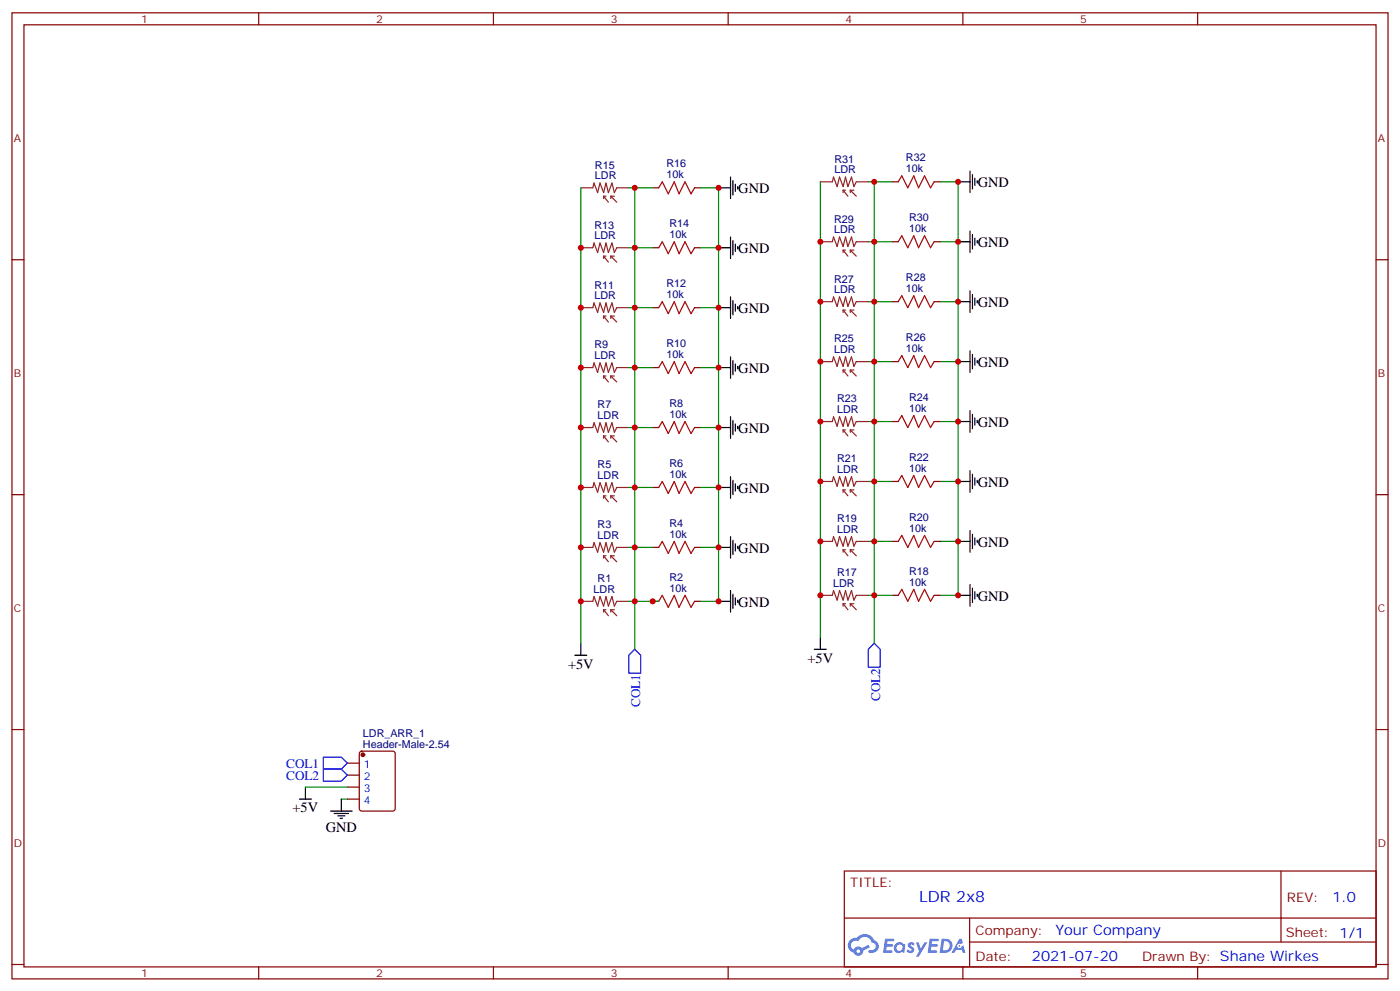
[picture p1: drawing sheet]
<svg xmlns="http://www.w3.org/2000/svg" width="412mm" height="292mm" viewBox="0 0 412 292" stroke-linecap="round" stroke-linejoin="round" font-family="sans-serif">
<g fill="none" stroke="#870000" stroke-width=".35">
<path d="M3.5 3.8h405.4v284.3h-405.4zM7.1 7.3h398.2v277.3h-398.2zM76.2 3.8v3.5M145.3 3.8v3.5M214.5 3.8v3.5M283.6 3.8v3.5M352.8 3.8v3.5M3.5 76.4h3.6M405.3 76.4h3.6M3.5 145.6h3.6M405.3 145.6h3.6M3.5 214.7h3.6"/>
<path d="M405.3 214.7h3.6M248.7 256.4h156.6v28.2h-156.6zM377.3 256.4v20.9M248.7 270.2h156.5M285.6 277.3h119.6M285.6 270.2v14.1M3.5 283.9h3.6M76.2 284.6v3.5M145.3 284.6v3.5M214.5 284.6v3.5M283.6 284.6v3.5M352.8 284.6v3.5"/>
<path d="M405.3 283.9h3.6"/>
</g>
<g fill="#5487ff">
<path d="M267.7 277.5a1.22 1.22 0 0 1 1.7 .3l-.4 .6a.47 .47 0 0 0-.3-.4 .47 .47 0 0 0-.5 .2l.1 .2a1.14 1.14 0 0 1 .8 1.7 1.14 1.14 0 0 1-1.9 0l-.2-.2 .5-.5 .7 .4a.29 .29 0 0 0 .3-.2 .29 .29 0 0 0-.2-.4 1.04 1.04 0 0 1-.6-1.7z"/>
<path d="M260.7 276.3h2.4l.3 .2-.2 .5h-1.8l-.1 .9h1.5l.3 .4-.3 .3h-1.6l-.2 1.1 1.7 .1 .2 .3-.2 .3h-2.6z"/>
<path d="M273.8 276.3h2.4l.3 .2-.1 .5h-1.8l-.2 .9h1.6l.3 .4-.4 .3h-1.6l-.1 1.1 1.7 .1 .2 .3-.2 .3h-2.6z"/>
<path d="M282.6 276.3h.7l.3 1.2-.6 .4a.69 .69 0 0 0-1 .2 .69 .69 0 0 0 .4 1 .69 .69 0 0 0 .9-.6l.5-.3 .6 2.2h-.8l-.2-.8h-1.8l-.5 .8h-.8z"/>
<path d="M269.8 277.4h.8l.6 1.8 1.1-1.8h.9l-2.6 4.2h-.8l.9-1.6z"/>
<path d="M277.4 276.3l-.6 4.1h1.3a2.11 2.11 0 0 0 2.5-2.1 2.11 2.11 0 0 0-2.5-2zM278.1 277a1.39 1.39 0 0 1 1.7 1.4 1.39 1.39 0 0 1-1.8 1.3h-.3z"/>
<path d="M263.7 277.9a1.54 1.54 0 0 0-.1 2.2 1.54 1.54 0 0 0 2.2 .1l.6 .2 .3-2.3-.2-.2h-.4a1.49 1.49 0 0 0-2.4 0zM264 278.9a.94 .94 0 0 1 1.8 0 .94 .94 0 0 1-1.8 0z"/>
<path d="M250.4 276.7a2.18 2.18 0 0 0 1.1 3.7 1.44 1.44 0 0 0 1.6 .9 1.44 1.44 0 0 0 1.2-1.5l2-1-.5-.7-1.9 .9a1.47 1.47 0 0 0-2.4 .5 1.39 1.39 0 0 1-.7-2 1.39 1.39 0 0 1 2-.4 2.12 2.12 0 0 1 2.2-1.3 2.12 2.12 0 0 1 1.9 1.7 1.14 1.14 0 0 1 1.1 1.4 1.14 1.14 0 0 1-1.7 .7 .43 .43 0 0 0-.5 .4 .43 .43 0 0 0 .4 .5 1.98 1.98 0 0 0 2.5-1.3 1.98 1.98 0 0 0-1.2-2.5 3.1 3.1 0 0 0-5.3-.7l-.9 .1zM252.3 280a.55 .55 0 0 1 1.1 0 .55 .55 0 0 1-1.1 0z"/>
<circle cx="282.6" cy="278.4" r=".26"/>
</g>
<g fill="none" stroke="#870000" stroke-width=".35">
<path d="M192.3 55.3h1.7M204.6 55.3h1.8M262.8 53.5h1.8M275.2 53.5h1.7M192.3 72.9h1.7M204.6 72.9h1.8M262.8 71.2h1.8M275.2 71.2h1.7M192.3 90.6h1.7M204.6 90.6h1.8M262.8 88.8h1.8M275.2 88.8h1.7"/>
<path d="M192.3 108.2h1.7M204.6 108.2h1.8M262.8 106.4h1.8M275.2 106.4h1.7M192.3 125.8h1.7M204.6 125.8h1.8M262.8 124.1h1.8M275.2 124.1h1.7M192.3 143.5h1.7M204.6 143.5h1.8M262.8 159.3h1.8M262.8 141.7h1.8"/>
<path d="M275.2 159.3h1.7M275.2 141.7h1.7M192.3 161.1h1.7M192.3 177h1.7M204.6 161.1h1.8M204.6 177h1.8M262.8 175.2h1.8M275.2 175.2h1.7M102.3 224.6h3.5M102.3 228.1h3.5M102.3 231.7h3.5M102.3 235.2h3.5"/>
<path d="M106.1 221.3l.4-.2h9.2l.7 .4v16.5l-.4 .7h-9.5l-.6-.4-.1-16.5z"/>
</g>
<circle cx="106.9" cy="222.1" r=".53" fill="#870000" stroke="#870000" stroke-width=".35"/>
<g fill="none" stroke="#a10000" stroke-width=".35">
<path d="M194 55.3l1.1-1.8 1.7 3.5 1.8-3.5 1.4 3.5 1.8-3.5 1.8 3.5 1-1.7M264.6 53.5l1-1.7 1.8 3.5 1.8-3.5 1.4 3.5 1.7-3.5 1.8 3.5 1.1-1.8M194 72.9l1.1-1.7 1.7 3.5 1.8-3.5 1.4 3.5 1.8-3.5 1.8 3.5 1-1.8M264.6 71.2l1-1.8 1.8 3.5 1.8-3.5 1.4 3.5 1.7-3.5 1.8 3.5 1.1-1.7M194 90.6l1.1-1.8 1.7 3.5 1.8-3.5 1.4 3.5 1.8-3.5 1.8 3.5 1-1.7M264.6 88.8l1-1.8 1.8 3.6 1.8-3.6 1.4 3.6 1.7-3.6 1.8 3.6 1.1-1.8M194 108.2l1.1-1.8 1.7 3.6 1.8-3.6 1.4 3.6 1.8-3.6 1.8 3.6 1-1.8M264.6 106.4l1-1.7 1.8 3.5 1.8-3.5 1.4 3.5 1.7-3.5 1.8 3.5 1.1-1.8M194 125.8l1.1-1.7 1.7 3.5 1.8-3.5 1.4 3.5 1.8-3.5 1.8 3.5 1-1.8M264.6 124.1l1-1.8 1.8 3.5 1.8-3.5 1.4 3.5 1.7-3.5 1.8 3.5 1.1-1.7M194 143.5l1.1-1.8 1.7 3.5 1.8-3.5 1.4 3.5 1.8-3.5 1.8 3.5 1-1.7M264.6 141.7l1-1.8 1.8 3.6 1.8-3.6 1.4 3.6 1.7-3.6 1.8 3.6 1.1-1.8"/>
<path d="M264.6 159.3l1-1.7 1.8 3.5 1.8-3.5 1.4 3.5 1.7-3.5 1.8 3.5 1.1-1.8M194 161.1l1.1-1.8 1.7 3.6 1.8-3.6 1.4 3.6 1.8-3.6 1.8 3.6 1-1.8M194 177l1.1-1.8 1.7 3.6 1.8-3.6 1.4 3.6 1.8-3.6 1.8 3.6 1-1.8M264.6 175.2l1-1.7 1.8 3.5 1.8-3.5 1.4 3.5 1.7-3.5 1.8 3.5 1.1-1.8"/>
</g>
<g fill="none" stroke="#8c2424" stroke-width=".35">
<path d="M171.1 55.3h3.5l.4-1.4 1 2.8 .7-2.8 1.1 2.8 .7-2.8 .7 2.8 1.1-2.8 .7 2.8 .7-1.4h3.5M177.8 57.7v.8M177.8 57.7h.7M177.8 57.7l1.4 1.8M179.9 57.7v.8M179.9 57.7l1.8 1.8M179.9 57.7h1.1M241.7 53.5h3.5l.3-1.4 1.1 2.8 .7-2.8 1.1 2.8 .7-2.8 .7 2.8 1-2.8 .7 2.8 .7-1.4h3.6M248.4 56v.7M248.4 56h.7M248.4 56l1.4 1.7M250.5 56v.7"/>
<path d="M250.5 56l1.7 1.7M250.5 56h1M171.1 72.9h3.5l.4-1.4 1 2.8 .7-2.8 1.1 2.8 .7-2.8 .7 2.8 1.1-2.8 .7 2.8 .7-1.4h3.5M177.8 75.4v.7M177.8 75.4h.7M177.8 75.4l1.4 1.8M179.9 75.4v.7M179.9 75.4l1.8 1.8M179.9 75.4h1.1M241.7 71.2h3.5l.3-1.5 1.1 2.9 .7-2.9 1.1 2.9 .7-2.9 .7 2.9 1-2.9 .7 2.9 .7-1.4h3.6M248.4 73.6v.7M248.4 73.6h.7"/>
<path d="M248.4 73.6l1.4 1.8M250.5 73.6v.7M250.5 73.6l1.7 1.8M250.5 73.6h1M171.1 90.6h3.5l.4-1.5 1 2.9 .7-2.9 1.1 2.9 .7-2.9 .7 2.9 1.1-2.9 .7 2.9 .7-1.4h3.5M177.8 93v.7M177.8 93h.7M177.8 93l1.4 1.8M179.9 93v.7M179.9 93l1.8 1.8M179.9 93h1.1M241.7 88.8h3.5l.3-1.4 1.1 2.8 .7-2.8 1.1 2.8 .7-2.8 .7 2.8 1-2.8 .7 2.8 .7-1.4h3.6"/>
<path d="M248.4 91.3v.7M248.4 91.3h.7M248.4 91.3l1.4 1.7M250.5 91.3v.7M250.5 91.3l1.7 1.7M250.5 91.3h1M171.1 108.2h3.5l.4-1.4 1 2.8 .7-2.8 1.1 2.8 .7-2.8 .7 2.8 1.1-2.8 .7 2.8 .7-1.4h3.5M177.8 110.7h.7M177.8 110.7l1.4 1.7M177.8 110.7v.7M179.9 110.7l1.8 1.7M179.9 110.7v.7"/>
<path d="M179.9 110.7h1.1M241.7 106.4h3.5l.3-1.4 1.1 2.8 .7-2.8 1.1 2.8 .7-2.8 .7 2.8 1-2.8 .7 2.8 .7-1.4h3.6M248.4 108.9v.7M248.4 108.9h.7M248.4 108.9l1.4 1.8M250.5 108.9v.7M250.5 108.9l1.7 1.8M250.5 108.9h1M171.1 125.8h3.5l.4-1.4 1 2.8 .7-2.8 1.1 2.8 .7-2.8 .7 2.8 1.1-2.8 .7 2.8 .7-1.4h3.5M177.8 128.3v.7M177.8 128.3h.7M177.8 128.3l1.4 1.8"/>
<path d="M179.9 128.3v.7M179.9 128.3l1.8 1.8M179.9 128.3h1.1M241.7 124.1h3.5l.3-1.4 1.1 2.8 .7-2.8 1.1 2.8 .7-2.8 .7 2.8 1-2.8 .7 2.8 .7-1.4h3.6M248.4 126.5v.7M248.4 126.5h.7M248.4 126.5l1.4 1.8M250.5 126.5v.7M250.5 126.5l1.7 1.8M250.5 126.5h1M171.1 143.5h3.5l.4-1.4 1 2.8 .7-2.8 1.1 2.8 .7-2.8 .7 2.8 1.1-2.8 .7 2.8 .7-1.4h3.5M177.8 145.9v.7"/>
<path d="M177.8 145.9h.7M177.8 145.9l1.4 1.8M179.9 145.9v.7M179.9 145.9l1.8 1.8M179.9 145.9h1.1M241.7 159.3h3.5l.3-1.4 1.1 2.9 .7-2.9 1.1 2.9 .7-2.9 .7 2.9 1-2.9 .7 2.9 .7-1.5h3.6M241.7 141.7h3.5l.3-1.4 1.1 2.8 .7-2.8 1.1 2.8 .7-2.8 .7 2.8 1-2.8 .7 2.8 .7-1.4h3.6M248.4 144.2v.7M248.4 144.2h.7M248.4 144.2l1.4 1.7M250.5 144.2v.7M250.5 144.2l1.7 1.7"/>
<path d="M250.5 144.2h1M171.1 161.1h3.5l.4-1.4 1 2.8 .7-2.8 1.1 2.8 .7-2.8 .7 2.8 1.1-2.8 .7 2.8 .7-1.4h3.5M171.1 177h3.5l.4-1.4 1 2.8 .7-2.8 1.1 2.8 .7-2.8 .7 2.8 1.1-2.8 .7 2.8 .7-1.4h3.5M177.8 163.6v.7M177.8 179.5v.7M177.8 163.6h.7M177.8 163.6l1.4 1.7M177.8 179.5h.7M177.8 179.5l1.4 1.7M179.9 163.6v.7M179.9 179.5v.7M179.9 163.6l1.8 1.7"/>
<path d="M179.9 163.6h1.1M179.9 179.5l1.8 1.7M179.9 179.5h1.1M241.7 175.2h3.5l.3-1.4 1.1 2.8 .7-2.8 1.1 2.8 .7-2.8 .7 2.8 1-2.8 .7 2.8 .7-1.4h3.6M248.4 177.7h.7M248.4 177.7l1.4 1.8M248.4 161.8v.7M248.4 177.7v.7M248.4 161.8h.7M248.4 161.8l1.4 1.8M250.5 177.7l1.7 1.8M250.5 161.8v.7"/>
<path d="M250.5 177.7v.7M250.5 177.7h1M250.5 161.8l1.7 1.8M250.5 161.8h1"/>
</g>
<path d="M185.2 192.9l1.8-1.8 1.7 1.8v5.3h-3.5zM257.5 189.3l1.8 1.8v5.3h-3.5v-5.3zM95.2 226.4h5.3l1.8 1.7-1.8 1.8h-5.3zM95.2 222.8h5.3l1.8 1.8-1.8 1.8h-5.3z" fill="none" stroke="#00f" stroke-width=".35"/>
<g fill="none" stroke="#008700" stroke-width=".35">
<path d="M171.1 55.3v134M185.2 55.3h7.1M187 55.3v135.8M206.4 55.3h5.3v121.7h-5.3M241.7 53.5v134.1M255.8 53.5h7M257.5 53.5v135.8M276.9 53.5h5.3v121.7h-5.3M185.2 72.9h7.1M206.4 72.9h5.3M255.8 71.2h7M276.9 71.2h5.3"/>
<path d="M185.2 90.6h7.1M206.4 90.6h5.3M255.8 88.8h7M276.9 88.8h5.3M185.2 108.2h7.1M206.4 108.2h5.3M255.8 106.4h7M276.9 106.4h5.3M185.2 125.8h7.1M206.4 125.8h5.3M255.8 124.1h7M276.9 124.1h5.3"/>
<path d="M185.2 143.5h7.1M206.4 143.5h5.3M255.8 159.3h7M255.8 141.7h7M276.9 159.3h5.3M276.9 141.7h5.3M185.2 177h8.8M185.2 161.1h7.1M206.4 161.1h5.3M255.8 175.2h7M90 231.7h12.3M100.5 235.2h1.8"/>
</g>
<g fill="none" stroke="#000" stroke-width=".35">
<path d="M211.7 55.3h3.5M215.2 52.1v6.4M215.9 53.2v4.2M216.6 54.2v2.1M217.3 54.9v.7M282.2 53.5h3.6M285.8 50.3v6.4M286.5 51.4v4.2M287.2 52.5v2.1M287.9 53.2v.7M211.7 72.9h3.5M215.2 69.7v6.4"/>
<path d="M215.9 70.8v4.2M216.6 71.9v2.1M217.3 72.6v.7M282.2 71.2h3.6M285.8 68v6.3M286.5 69v4.3M287.2 70.1v2.1M287.9 70.8v.7M211.7 90.6h3.5M215.2 87.4v6.3M215.9 88.4v4.3M216.6 89.5v2.1"/>
<path d="M217.3 90.2v.7M282.2 88.8h3.6M285.8 85.6v6.4M286.5 86.7v4.2M287.2 87.7v2.2M287.9 88.4v.7M211.7 108.2h3.5M215.2 105v6.4M215.9 106.1v4.2M216.6 107.1v2.2M217.3 107.8v.7M282.2 106.4h3.6"/>
<path d="M285.8 103.3v6.3M286.5 104.3v4.2M287.2 105.4v2.1M287.9 106.1v.7M211.7 125.8h3.5M215.2 122.7v6.3M215.9 123.7v4.3M216.6 124.8v2.1M217.3 125.5v.7M282.2 124.1h3.6M285.8 120.9v6.3M285.8 138.5v6.4"/>
<path d="M286.5 122v4.2M286.5 139.6v4.2M287.2 123v2.1M287.9 123.7v.7M211.7 143.5h3.5M215.2 140.3v6.3M215.2 157.9v6.4M215.9 141.4v4.2M215.9 159v4.2M216.6 142.4v2.1M217.3 143.1v.7M282.2 159.3h3.6"/>
<path d="M282.2 141.7h3.6M285.8 156.2v6.3M286.5 157.2v4.3M287.2 140.7v2.1M287.2 158.3v2.1M287.9 141.4v.7M287.9 159v.7M211.7 161.1h3.5M211.7 177h3.5M215.2 173.8v6.4M215.9 174.9v4.2M216.6 160.1v2.1"/>
<path d="M216.6 175.9v2.1M217.3 160.8v.7M217.3 176.6v.7M282.2 175.2h3.6M285.8 172v6.4M286.5 173.1v4.2M287.2 174.2v2.1M287.9 174.9v.7M169.3 192.9h3.6M171.1 189.3v3.6M239.9 191.1h3.5M241.7 187.6v3.5"/>
<path d="M88.2 235.2h3.5M90 231.7v3.5M97.4 238.7h6.3M98.4 239.4h4.3M100.5 235.2v3.5M99.5 240.1h2.1M100.2 240.8h.7"/>
</g>
<g fill="#c00">
<circle cx="171.1" cy="72.9" r=".88"/>
<circle cx="171.1" cy="90.6" r=".88"/>
<circle cx="171.1" cy="108.2" r=".88"/>
<circle cx="171.1" cy="125.8" r=".88"/>
<circle cx="171.1" cy="143.5" r=".88"/>
<circle cx="171.1" cy="177" r=".88"/>
<circle cx="171.1" cy="161.1" r=".88"/>
<circle cx="187" cy="161.1" r=".88"/>
<circle cx="187" cy="143.5" r=".88"/>
<circle cx="187" cy="125.8" r=".88"/>
<circle cx="187" cy="108.2" r=".88"/>
<circle cx="187" cy="90.6" r=".88"/>
<circle cx="187" cy="55.3" r=".88"/>
<circle cx="187" cy="72.9" r=".88"/>
<circle cx="257.5" cy="71.2" r=".88"/>
<circle cx="257.5" cy="53.5" r=".88"/>
<circle cx="257.5" cy="88.8" r=".88"/>
<circle cx="257.5" cy="106.4" r=".88"/>
<circle cx="257.5" cy="124.1" r=".88"/>
<circle cx="257.5" cy="141.7" r=".88"/>
<circle cx="257.5" cy="159.3" r=".88"/>
<circle cx="241.7" cy="159.3" r=".88"/>
<circle cx="241.7" cy="175.2" r=".88"/>
<circle cx="241.7" cy="141.7" r=".88"/>
<circle cx="241.7" cy="124.1" r=".88"/>
<circle cx="241.7" cy="106.4" r=".88"/>
<circle cx="241.7" cy="88.8" r=".88"/>
<circle cx="241.7" cy="71.2" r=".88"/>
<circle cx="282.2" cy="141.7" r=".88"/>
<circle cx="282.2" cy="124.1" r=".88"/>
<circle cx="282.2" cy="106.4" r=".88"/>
<circle cx="282.2" cy="88.8" r=".88"/>
<circle cx="282.2" cy="71.2" r=".88"/>
<circle cx="282.2" cy="159.3" r=".88"/>
<circle cx="282.2" cy="175.2" r=".88"/>
<circle cx="211.7" cy="143.5" r=".88"/>
<circle cx="211.7" cy="125.8" r=".88"/>
<circle cx="211.7" cy="108.2" r=".88"/>
<circle cx="211.7" cy="90.6" r=".88"/>
<circle cx="211.7" cy="72.9" r=".88"/>
<circle cx="211.7" cy="161.1" r=".88"/>
<circle cx="211.7" cy="177" r=".88"/>
<circle cx="211.7" cy="55.3" r=".88"/>
<circle cx="282.2" cy="53.5" r=".88"/>
<circle cx="192.3" cy="177" r=".88"/>
<circle cx="187" cy="177" r=".88"/>
<circle cx="257.5" cy="175.2" r=".88"/>
</g>
<text font-size="4.6" fill="#00f" x="270.8" y="265.4">LDR 2x8</text>
<g font-size="4.2">
<text x="217.5" y="56.8">GND</text>
<text x="288" y="55.1">GND</text>
<text x="217.5" y="74.5">GND</text>
<text x="288" y="72.7">GND</text>
<text x="217.5" y="92.1">GND</text>
<text x="288" y="90.3">GND</text>
<text x="288" y="108">GND</text>
<text x="217.5" y="109.7">GND</text>
<text x="288" y="125.6">GND</text>
<text x="217.5" y="127.4">GND</text>
<text x="288" y="143.3">GND</text>
<text x="217.5" y="145">GND</text>
<text x="288" y="160.9">GND</text>
<text x="217.5" y="162.7">GND</text>
<text x="217.5" y="178.5">GND</text>
<text x="288" y="176.8">GND</text>
<text x="167.3" y="196.8">+5V</text>
<text x="237.9" y="195">+5V</text>
<text x="86.2" y="239.1">+5V</text>
<text x="96" y="244.8">GND</text>
</g>
<g font-size="4.2" fill="#00f">
<text x="392.5" y="265.6">1.0</text>
<text x="310.9" y="275.2">Your Company</text>
<text x="304" y="283">2021-07-20</text>
</g>
<g font-size="3.9" fill="#00f">
<text x="188.6" y="208.1" transform="rotate(-90 188.6 208.1)">COL1</text>
<text x="259.2" y="206.3" transform="rotate(-90 259.2 206.3)">COL2</text>
<text x="84.3" y="225.9">COL1</text>
<text x="84.3" y="229.4">COL2</text>
</g>
<g font-size="3.9" fill="#800">
<text x="250.5" y="260.9">TITLE:</text>
<text x="379.1" y="265.6">REV:</text>
<text x="287.4" y="275.1">Company:</text>
<text x="378.7" y="275.8">Sheet: 1/1</text>
<text x="287.4" y="282.8">Date:</text>
<text x="336.4" y="282.9">Drawn By: Shane Wirkes</text>
</g>
<g font-size="3.2" fill="#800">
<text x="41.6" y="6.8">1</text>
<text x="110.8" y="6.8">2</text>
<text x="179.9" y="6.8">3</text>
<text x="249.1" y="6.8">4</text>
<text x="318.2" y="6.8">5</text>
<text x="4.1" y="41.9">A</text>
<text x="405.9" y="41.9">A</text>
<text x="4.1" y="111">B</text>
<text x="405.9" y="111">B</text>
<text x="4.1" y="180.2">C</text>
<text x="405.9" y="180.2">C</text>
<text x="4.1" y="249.3">D</text>
<text x="405.9" y="249.3">D</text>
<text x="41.6" y="287.6">1</text>
<text x="110.8" y="287.6">2</text>
<text x="179.9" y="287.6">3</text>
<text x="249.1" y="287.6">4</text>
<text x="318.2" y="287.6">5</text>
</g>
<g font-size="3.2" fill="#000080">
<text x="245.8" y="47.9">R31</text>
<text x="266.9" y="47.5">R32</text>
<text x="175.3" y="52.8">LDR</text>
<text x="175.3" y="49.6">R15</text>
<text x="196.3" y="52.5">10k</text>
<text x="196.3" y="49.3">R16</text>
<text x="245.8" y="51">LDR</text>
<text x="266.9" y="50.7">10k</text>
<text x="245.7" y="65.5">R29</text>
<text x="267.8" y="65.2">R30</text>
<text x="175.1" y="70.4">LDR</text>
<text x="175.1" y="67.3">R13</text>
<text x="197.2" y="70.1">10k</text>
<text x="197.2" y="66.9">R14</text>
<text x="245.7" y="68.7">LDR</text>
<text x="267.8" y="68.3">10k</text>
<text x="245.7" y="83.1">R27</text>
<text x="266.9" y="82.8">R28</text>
<text x="175.1" y="88.1">LDR</text>
<text x="175.1" y="84.9">R11</text>
<text x="196.3" y="87.7">10k</text>
<text x="196.3" y="84.6">R12</text>
<text x="245.7" y="86.3">LDR</text>
<text x="266.9" y="86">10k</text>
<text x="245.7" y="100.8">R25</text>
<text x="266.9" y="100.4">R26</text>
<text x="175.1" y="105.7">LDR</text>
<text x="175.1" y="102.6">R9</text>
<text x="196.3" y="105.4">10k</text>
<text x="196.3" y="102.2">R10</text>
<text x="245.7" y="104">LDR</text>
<text x="266.9" y="103.6">10k</text>
<text x="197.2" y="119.8">R8</text>
<text x="246.6" y="118.4">R23</text>
<text x="267.8" y="118.1">R24</text>
<text x="176" y="123.4">LDR</text>
<text x="176" y="120.2">R7</text>
<text x="197.2" y="123">10k</text>
<text x="246.6" y="121.6">LDR</text>
<text x="267.8" y="121.2">10k</text>
<text x="176" y="137.6">R5</text>
<text x="197.2" y="137.5">R6</text>
<text x="246.6" y="135.8">R21</text>
<text x="267.8" y="135.7">R22</text>
<text x="176" y="141">LDR</text>
<text x="197.2" y="140.7">10k</text>
<text x="246.6" y="139.2">LDR</text>
<text x="267.8" y="138.9">10k</text>
<text x="176" y="155.5">R3</text>
<text x="197.2" y="155.1">R4</text>
<text x="246.6" y="153.7">R19</text>
<text x="267.8" y="153.4">R20</text>
<text x="176" y="158.6">LDR</text>
<text x="197.2" y="158.3">10k</text>
<text x="246.6" y="156.9">LDR</text>
<text x="267.8" y="156.5">10k</text>
<text x="176.1" y="171.3">R1</text>
<text x="197.2" y="171">R2</text>
<text x="245.4" y="172.8">LDR</text>
<text x="246.6" y="169.6">R17</text>
<text x="267.8" y="172.4">10k</text>
<text x="267.8" y="169.2">R18</text>
<text x="174.9" y="174.5">LDR</text>
<text x="197.2" y="174.2">10k</text>
<text x="106.9" y="220">Header-Male-2.54</text>
<text x="106.9" y="216.9">LDR_ARR_1</text>
</g>
<g font-size="3.2" fill="#00f">
<text x="107.1" y="226">1</text>
<text x="107.1" y="229.6">2</text>
<text x="107.1" y="233.1">3</text>
<text x="107.1" y="236.6">4</text>
</g>
</svg>
